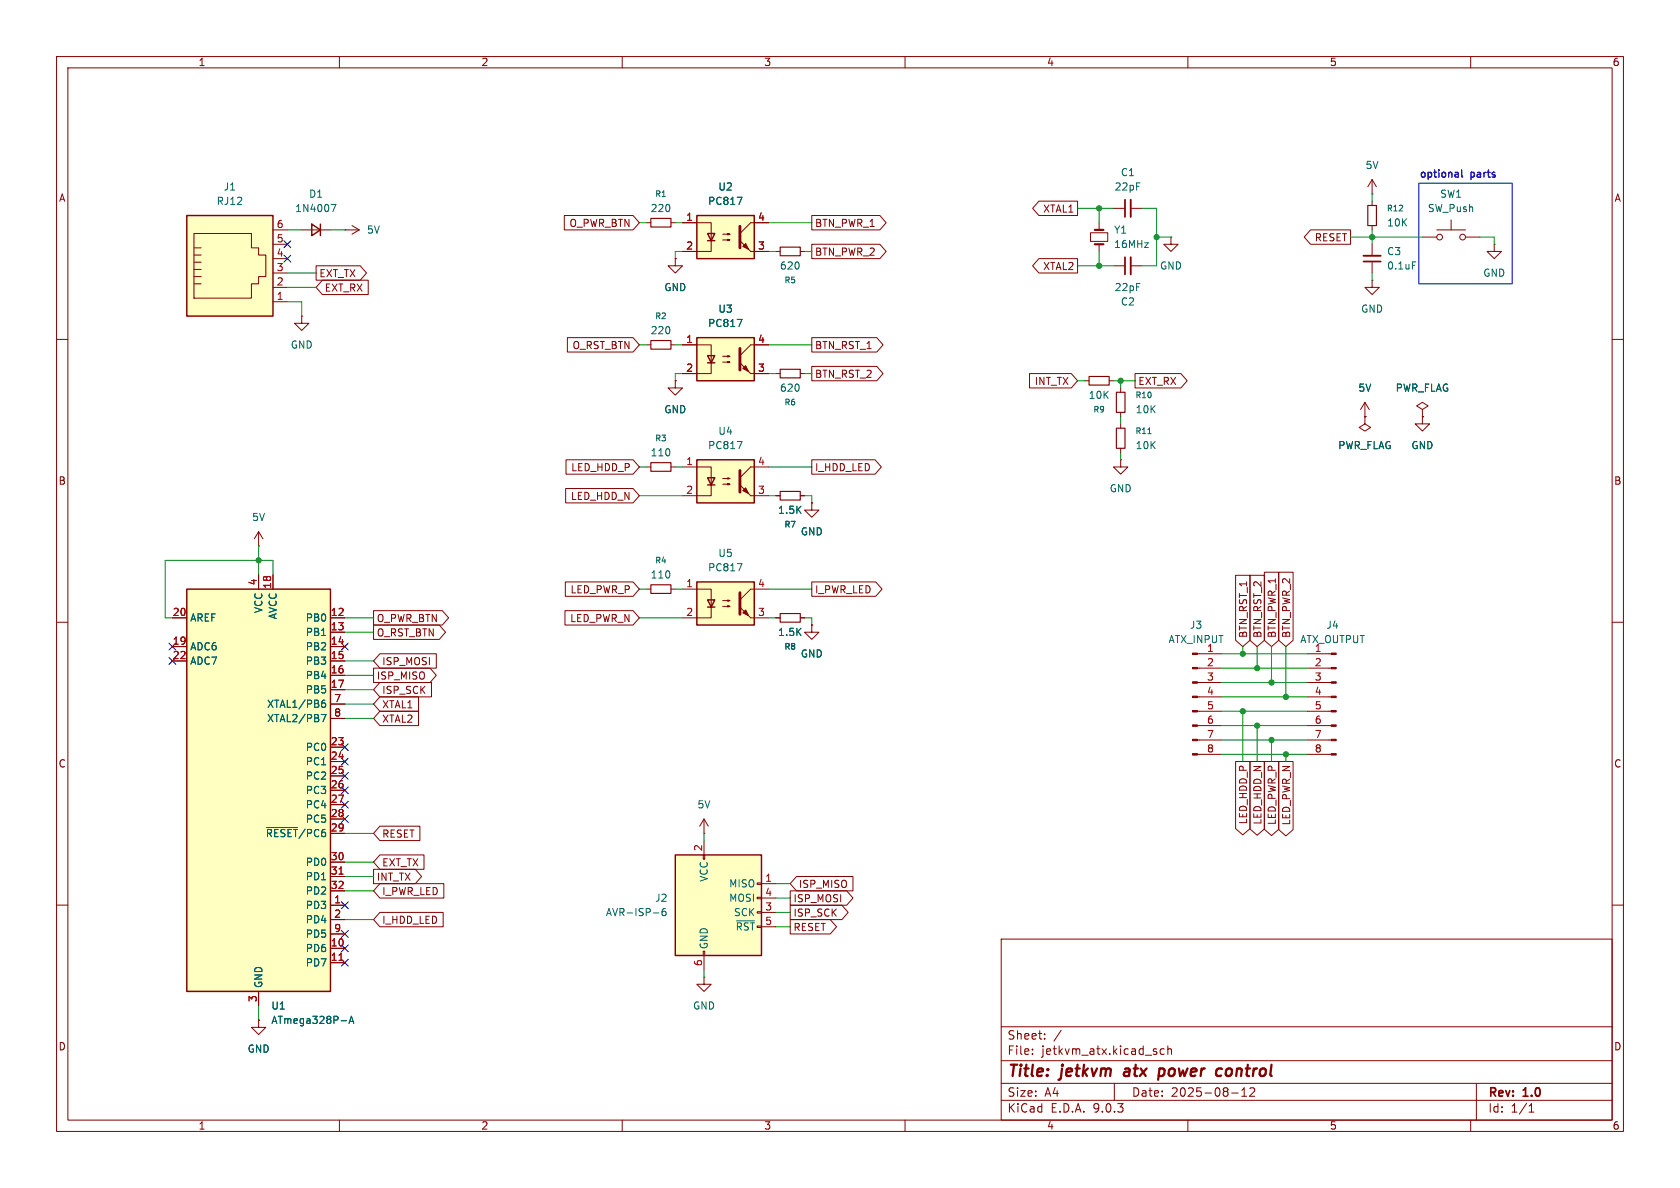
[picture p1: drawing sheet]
<svg xmlns="http://www.w3.org/2000/svg" width="297mm" height="210mm" viewBox="0 0 297 210" stroke-linecap="round" stroke-linejoin="round" font-family="sans-serif">
<g fill="none" stroke="#840000" stroke-width=".18">
<path d="M10 10h277v190h-277zM12 12h273v186h-273zM60 10v2M110 10v2M160 10v2M210 10v2M260 10v2M10 60h2M285 60h2M10 110h2M114.3 104.1h.8M118.6 104.1h.8"/>
<path d="M211.7 115.6h4.2M211.7 118.1h4.2M285 110h2M211.7 120.7h4.2M211.7 123.2h4.2M211.7 125.7h4.2M211.7 128.3h4.2M211.7 130.8h4.2M211.7 133.4h4.2M10 160h2M177 166h108v32h-108zM285 160h2"/>
<path d="M60 198v2M110 198v2M160 198v2M177 194.5h108M177 191.5h108M177 187.5h108M177 181.5h108M182.5 186.3v.1M182.5 185.5v.1M184.7 183.6v.1M184.7 182.8v.1M187.6 182.1l-1.3 2"/>
<path d="M197 191.5v3M205.8 185.5l-.4-.1-.3 .3v.4l.1 .2h.6M206.5 185.5l.2-.1 .3 .1 .1 .9M206.5 184.9v1.5M210 198v2M217.7 193.2h1.2M219.5 193.8h.9M219.5 192.7l.5-.4v1.5M221 192.4l.5-.1 .2 .1 .1 .3-.9 1.1h.9M260 198v2M261 191.5v6.5M270.3 196.6h.9"/>
<path d="M270.3 195.5l.4-.4v1.5"/>
</g>
<path d="M198.8 189.5l-.1 .4 .2 .3M204.8 190.1l.2 .1 .6-.1M205 189l.2-.1 .5 .1M205 188.9l-.3 2M215.8 188.9l.2 .1M216.8 189.3v.7" fill="none" stroke="#840000" stroke-width=".4"/>
<g fill="#840000" stroke="#840000" stroke-width=".18">
<path d="M210.8 115.4h.9v.3h-.9z"/>
<path d="M210.8 118h.9v.2h-.9z"/>
<path d="M210.8 120.5h.9v.3h-.9z"/>
<path d="M210.8 123.1h.9v.2h-.9z"/>
<path d="M210.8 125.6h.9v.3h-.9z"/>
<path d="M210.8 128.1h.9v.3h-.9z"/>
<path d="M210.8 130.7h.9v.2h-.9z"/>
<path d="M210.8 133.2h.9v.3h-.9z"/>
</g>
<path d="M115.1 103.4h3.5v1.5h-3.5z" fill="none" stroke="#840000" stroke-width=".2"/>
<path d="M33 38.1h15.3v17.8h-15.3z" fill="#ffffc2"/>
<g fill="none" stroke="#840000" stroke-width=".18">
<path d="M62.2 39.9l1.3 .7M34.3 45.1h1.3M34.3 46.4h1.3M34.3 47.6h1.3M34.3 48.9h1.3M34.3 50.2h1.3M34.3 41.3h10.1v2.5h1.3v1.3h1.3v3.8h-1.3v1.3h-1.3v2.5h-10.1zM34.3 43.8h1.3M48.3 40.6h2.5M48.3 43.2h2.5M48.3 45.7h2.5M48.3 48.3h2.5"/>
<path d="M48.3 50.8h2.5M48.3 53.3h2.5M53.3 55.9v1.3h1.3l-1.3 1.2-1.2-1.2h1.2M53.3 55.9h.1M53.3 40.6h5.1M61 40.6h.1M61 40.6h2.5M63.5 40.6l-1.3 .8M198.1 68.6v.7M198.1 72.9v.8M45.7 96.5h.1M45.7 94l-.7 1.3"/>
<path d="M45.7 94l.8 1.3M45.7 94v2.5"/>
</g>
<path d="M33 38.1h15.3v17.8h-15.3zM55.1 39.6l1.5 1-1.5 1.1zM56.6 39.6v2.1" fill="none" stroke="#840000" stroke-width=".25"/>
<path d="M197.4 69.3h1.5v3.6h-1.5z" fill="none" stroke="#840000" stroke-width=".2"/>
<path d="M58.5 36.1h.9l-.6 1.3" fill="none" stroke="#006464" stroke-width=".18"/>
<path d="M33 104.1h25.4v71.2h-25.4z" fill="#ffffc2"/>
<path d="M33 104.1h25.4v71.2h-25.4z" fill="none" stroke="#840000" stroke-width=".25"/>
<g fill="none" stroke="#840000" stroke-width=".18">
<path d="M114.3 39.4h.8M118.6 39.4h.8M194.3 39.4v1.2M196.8 36.8h2.1M199.9 36.8h2M119.4 45.7v1.3h1.2l-1.2 1.3-1.3-1.3h1.3M119.4 45.7h.1M192.8 41.1h3v1.6h-3zM194.3 43.2v1.3M196.8 47h2.1M199.9 47h2M207 41.9v1.3h1.3l-1.3 1.3-1.3-1.3h1.3"/>
<path d="M207 41.9h.1M264.2 43.2v1.3h1.2l-1.2 1.2-1.3-1.2h1.3M264.2 43.2h.1M114.3 61h.8M118.6 61h.8M119.4 67.3v1.3h1.2l-1.2 1.3-1.3-1.3h1.3M119.4 67.3h.1M137.2 66h.7M141.5 66h.7M137.2 87.6h.7M141.5 87.6h.7M143.5 88.9v1.3h1.3l-1.3 1.2-1.3-1.2h1.3"/>
<path d="M143.5 88.9h.1M30.5 109.2h2.5M30.5 114.3h2.5M30.5 116.8h2.5M45.7 101.6v2.5M48.3 101.6v2.5M58.4 109.2h2.6M58.4 114.3h2.6M58.4 116.8h2.6M58.4 111.8h2.6M58.4 119.4h2.6M231.1 115.6h4.3"/>
<path d="M231.1 118.1h4.3M58.4 121.9h2.6M58.4 124.5h2.6M58.4 127h2.6M58.4 132.1h2.6M58.4 134.6h2.6M58.4 137.2h2.6M58.4 139.7h2.6M231.1 120.7h4.3M231.1 123.2h4.3M231.1 125.7h4.3M231.1 128.3h4.3"/>
<path d="M231.1 130.8h4.3M231.1 133.4h4.3M58.4 142.2h2.6M58.4 144.8h2.6M58.4 147.3h2.6M58.4 152.4h2.6M58.4 154.9h2.6M58.4 157.5h2.6M45.7 175.3v2.5M58.4 160h2.6M58.4 162.6h2.6M58.4 165.1h2.6"/>
<path d="M58.4 167.6h2.6M58.4 170.2h2.6M45.7 180.3v1.3h1.3l-1.3 1.3-1.3-1.3h1.3M45.7 180.3h.1"/>
</g>
<path d="M56.8 126.3h.8l-.5 1.3M56.9 124.4l.4-.1 .3 .2-.2 .5h-.3l-.2-.1M57.4 123.8h-.3l-.2 .3M47.1 146.3h5.5M60.3 180.4h1M61.7 180.9l.4-1.3 .4 1.3M61.8 180.6h.6" fill="none" stroke="#006464" stroke-width=".18"/>
<path d="M59.9 154.5h.8M59.9 169.8h.8" fill="none" stroke="#a90000" stroke-width=".18"/>
<g fill="#840000" stroke="#840000" stroke-width=".18">
<path d="M235.4 115.4h.8v.3h-.8z"/>
<path d="M235.4 118h.8v.2h-.8z"/>
<path d="M235.4 120.5h.8v.3h-.8z"/>
<path d="M235.4 123.1h.8v.2h-.8z"/>
<path d="M235.4 125.6h.8v.3h-.8z"/>
<path d="M235.4 128.1h.8v.3h-.8z"/>
<path d="M235.4 130.7h.8v.2h-.8z"/>
<path d="M235.4 133.2h.8v.3h-.8z"/>
</g>
<path d="M115.1 38.6h3.5v1.5h-3.5zM115.1 60.2h3.5v1.5h-3.5zM137.9 65.3h3.6v1.5h-3.6zM137.9 86.9h3.6v1.5h-3.6z" fill="none" stroke="#840000" stroke-width=".2"/>
<path d="M193.5 43.2h1.6M193.5 40.6h1.6" fill="none" stroke="#840000" stroke-width=".38"/>
<path d="M198.9 35.3v3.1M198.9 45.5v3" fill="none" stroke="#840000" stroke-width=".3"/>
<path d="M199.9 35.3v3.1M199.9 45.5v3" fill="none" stroke="#840000" stroke-width=".33"/>
<path d="M123.2 81.3h10.1v7.6h-10.1z" fill="#ffffc2"/>
<path d="M123.2 81.3h10.1v7.6h-10.1zM125.1 84.5h1.3l-.7 1.2zM125.1 85.7h1.3" fill="none" stroke="#840000" stroke-width=".25"/>
<g fill="none" stroke="#840000" stroke-width=".18">
<path d="M137.2 44.5h.7M141.5 44.5h.7M191.8 67.3h.7M196.1 67.3h.7M241.3 73.7h.1M241.3 71.1l-.8 1.3M241.3 71.1l.8 1.3M241.3 71.1v2.6M114.3 82.6h.8M118.6 82.6h.8M120.6 82.6h5.1v5h-5.1M127.8 84.6h1.2l-.3 .1v-.2l.3 .1"/>
<path d="M127.8 85.6h1.2l-.3 .1v-.2l.3 .1M132.7 87.6h3.2M135.9 82.6h-3.2l-1.9 1.9"/>
</g>
<path d="M130.8 83.2v3.8" fill="none" stroke="#840000" stroke-width=".51"/>
<g fill="#840000" stroke="#840000" stroke-width=".18">
<path d="M131.3 86.7l.5-.5 .5 1z"/>
<path d="M130.8 85.7l1.9 1.9z"/>
</g>
<path d="M130.3 78h.9l-.6 1.3" fill="none" stroke="#006464" stroke-width=".18"/>
<path d="M137.9 43.7h3.6v1.5h-3.6zM192.5 66.5h3.6v1.6h-3.6zM115.1 81.8h3.5v1.5h-3.5z" fill="none" stroke="#840000" stroke-width=".2"/>
<path d="M123.2 59.7h10.1v7.6h-10.1z" fill="#ffffc2"/>
<path d="M123.2 59.7h10.1v7.6h-10.1zM125.1 62.9h1.3l-.7 1.2zM125.1 64.1h1.3" fill="none" stroke="#840000" stroke-width=".25"/>
<g fill="none" stroke="#840000" stroke-width=".18">
<path d="M242.6 49.5v1.3h1.2l-1.2 1.3-1.3-1.3h1.3M242.6 49.5h.1M120.6 61h5.1v5h-5.1M127.8 63h1.2l-.3 .1v-.2l.3 .1M127.8 64h1.2l-.3 .1v-.2l.3 .1M132.7 66h3.2M135.9 61h-3.2l-1.9 1.9M241.3 73.7v1.2l1 .7-1 .6-1-.6 1-.7M241.3 73.7h.1M251.5 73.7v1.2h1.2l-1.2 1.3-1.3-1.3h1.3M251.5 73.7h.1M251.5 72.4l1-.6-1-.7-1.1 .7 1.1 .6v1.3"/>
<path d="M143.5 110.5v1.3h1.3l-1.3 1.2-1.3-1.2h1.3M143.5 110.5h.1"/>
</g>
<path d="M130.8 61.6v3.8" fill="none" stroke="#840000" stroke-width=".51"/>
<g fill="#840000" stroke="#840000" stroke-width=".18">
<path d="M131.3 65.2l.5-.6 .5 1.1z"/>
<path d="M130.8 64.1l1.9 1.9z"/>
</g>
<path d="M130.3 56.5h.9l-.6 1.2" fill="none" stroke="#006464" stroke-width=".18"/>
<path d="M123.2 102.9h10.1v7.6h-10.1z" fill="#ffffc2"/>
<path d="M123.2 102.9h10.1v7.6h-10.1zM125.1 106h1.3l-.7 1.3zM125.1 107.3h1.3" fill="none" stroke="#840000" stroke-width=".25"/>
<g fill="none" stroke="#840000" stroke-width=".18">
<path d="M242.6 34.3h.1M242.6 31.8v2.5M242.6 35.6v.7M242.6 39.9v.7M242.6 31.8l-.8 1.2M242.6 31.8l.7 1.2M256.5 38.9v1.7M242.6 43.2v2M242.6 46.2v2.1M251.5 41.9h2.5M254 40.6h5.1M259.1 41.9h2.5"/>
<path d="M198.1 74.9v.8M198.1 79.2v.8M198.1 81.3v1.3h1.3l-1.3 1.2-1.3-1.2h1.3M198.1 81.3h.1M120.6 104.1h5.1v5.1h-5.1M127.8 106.2h1.2l-.3 .1v-.3l.3 .2M127.8 107.2h1.2l-.3 .1v-.2l.3 .1M132.7 109.2h3.2M135.9 104.1h-3.2l-1.9 1.9M137.2 109.2h.7M141.5 109.2h.7M124.5 147.3h.1"/>
<path d="M124.5 144.8l-.8 1.3M124.5 144.8l.7 1.3M124.5 144.8v2.5"/>
<circle cx="254.5" cy="41.9" r=".51"/>
<circle cx="258.6" cy="41.9" r=".51"/>
</g>
<path d="M130.8 104.8v3.8" fill="none" stroke="#840000" stroke-width=".51"/>
<g fill="#840000" stroke="#840000" stroke-width=".18">
<path d="M131.3 108.3l.5-.5 .5 1z"/>
<path d="M130.8 107.3l1.9 1.9z"/>
</g>
<path d="M249.7 46.3h.6M202.9 76.7h.6M130.3 99.6h.9l-.6 1.3" fill="none" stroke="#006464" stroke-width=".18"/>
<path d="M241.8 36.3h1.5v3.6h-1.5zM197.4 75.7h1.5v3.5h-1.5zM137.9 108.5h3.6v1.5h-3.6z" fill="none" stroke="#840000" stroke-width=".2"/>
<path d="M241 46.2h3.1" fill="none" stroke="#840000" stroke-width=".3"/>
<path d="M241 45.2h3.1" fill="none" stroke="#840000" stroke-width=".33"/>
<path d="M119.4 151.1h15.2v17.8h-15.2z" fill="#ffffc2"/>
<g fill="none" stroke="#840000" stroke-width=".18">
<path d="M124.3 151.1h.3v.8h-.3zM124.5 148.6v2.5M133.9 156.1h.7v.2h-.7zM133.9 158.6h.7v.3h-.7zM134.6 156.2h2.6M134.6 158.8h2.6M124.3 168.1h.3v.8h-.3zM124.5 172.7v1.3h1.2l-1.2 1.3-1.3-1.3h1.3M124.5 172.7h.1M124.5 168.9v2.6M133.9 161.2h.7v.2h-.7zM134.6 161.3h2.6"/>
<path d="M134.6 163.8h2.6"/>
</g>
<path d="M119.4 151.1h15.2v17.8h-15.2z" fill="none" stroke="#840000" stroke-width=".25"/>
<path d="M115.5 161.4h1M117.6 160.6l-.3 .1a.86 .86 0 0 0 0 1.2l.4-.2 .1-.4-.3-.2h-.2l-.3 .2M130.2 162.8h3.2" fill="none" stroke="#006464" stroke-width=".18"/>
<path d="M123.2 38.1h10.1v7.6h-10.1z" fill="#ffffc2"/>
<path d="M123.2 38.1h10.1v7.6h-10.1zM125.1 41.3h1.3l-.7 1.2zM125.1 42.5h1.3" fill="none" stroke="#840000" stroke-width=".25"/>
<g fill="none" stroke="#840000" stroke-width=".18">
<path d="M99.8 38.1h12.1l1.1 1.3-1.1 1.2h-12.1zM120.6 39.4h5.1v5.1h-5.1M135.9 39.4h-3.2l-1.9 1.9M143.5 38.1h12l1.2 1.3-1.2 1.2h-12zM183.7 35.6h6.8v2.5h-6.8l-1.1-1.3zM55.9 47h7.8l1.1 1.3-1.1 1.2h-7.8zM57 49.5h8.1v2.6h-8.1l-1.1-1.3zM100.3 59.7h11.6l1.1 1.3-1.1 1.2h-11.6zM119.4 45.7h.1M127.8 41.4h1.2l-.3 .1v-.2l.3 .1M127.8 42.4h1.2l-.3 .1v-.2l.3 .1M132.7 44.5h3.2"/>
<path d="M143.5 59.7h11.5l1.1 1.3-1.1 1.2h-11.5zM143.5 43.2h12l1.2 1.3-1.2 1.2h-12zM183.7 45.7h6.8v2.6h-6.8l-1.1-1.3zM231.7 40.6h7.1v2.6h-7.1l-1.1-1.3zM119.4 67.3h.1M120.6 61h2.6M120.6 66h2.6M133.3 61h2.6M133.3 66h2.6M143.5 64.8h11.5l1.1 1.2-1.1 1.3h-11.5zM182 66h7.4l1.1 1.3-1.1 1.3h-7.4zM200.7 66h8.1l1.1 1.3-1.1 1.3h-8.1z"/>
<path d="M241.3 73.7h.1M251.5 73.7h.1M100 86.4h11.9l1.1 1.2-1.1 1.3h-11.9zM100.1 81.3h11.8l1.1 1.3-1.1 1.2h-11.8zM137.2 87.6h.7M141.5 87.6h.7M143.5 81.3h11.2l1.1 1.3-1.1 1.2h-11.2zM143.5 88.9h.1M30.5 109.2h2.5M30.5 114.3h2.5M30.5 116.8h2.5M45.7 101.6v2.5"/>
<path d="M48.3 101.6v2.5M58.4 109.2h2.6M58.4 114.3h2.6M58.4 116.8h2.6M58.4 111.8h2.6M58.4 119.4h2.6M66 107.9h12.2l1.1 1.3-1.1 1.3h-12.2zM66 118.1h10l1.1 1.3-1.1 1.3h-10zM66 110.5h11.7l1.1 1.3-1.1 1.2h-11.7zM67.2 115.6h9.9v2.5h-9.9l-1.2-1.3zM99.9 107.9h12l1.1 1.3-1.1 1.3h-12zM99.9 102.9h12l1.1 1.2-1.1 1.3h-12z"/>
<path d="M137.2 109.2h.7M141.5 109.2h.7M143.5 102.9h11.3l1.1 1.2-1.1 1.3h-11.3zM143.5 110.5h.1M218.4 101.7h2.6v11.5l-1.3 1.1-1.3-1.1zM221 101.7h2.5v11.5l-1.3 1.1-1.2-1.1zM223.5 101.2h2.6v12l-1.3 1.1-1.3-1.1zM226.1 101.2h2.5v12l-1.3 1.1-1.2-1.1zM58.4 121.9h2.6M58.4 124.5h2.6M58.4 127h2.6M58.4 132.1h2.6"/>
<path d="M58.4 134.6h2.6M58.4 137.2h2.6M58.4 139.7h2.6M67.2 123.2h6.8v2.5h-6.8l-1.2-1.2zM67.2 120.6h9.1v2.6h-9.1l-1.2-1.3zM67.2 125.7h6.8v2.6h-6.8l-1.2-1.3zM218.4 134.6h2.6v11.9l-1.3 1.1-1.3-1.1zM221 134.6h2.5v11.9l-1.3 1.1-1.2-1.1zM223.5 134.6h2.6v12l-1.3 1.1-1.3-1.1zM226.1 134.6h2.5v12.1l-1.3 1.1-1.2-1.1zM58.4 142.2h2.6M58.4 144.8h2.6"/>
<path d="M58.4 147.3h2.6M58.4 152.4h2.6M58.4 154.9h2.6M58.4 157.5h2.6M66 153.7h7.4l1.1 1.2-1.1 1.3h-7.4zM67.2 146h7v2.6h-7l-1.2-1.3zM67.2 151.1h7.8v2.6h-7.8l-1.2-1.3zM67.2 156.2h11.3v2.6h-11.3l-1.2-1.3zM139.7 157.5h10l1.1 1.3-1.1 1.2h-10zM140.8 154.9h10v2.6h-10l-1.1-1.3zM45.7 175.3v2.5M58.4 160h2.6"/>
<path d="M58.4 162.6h2.6M58.4 165.1h2.6M58.4 167.6h2.6M58.4 170.2h2.6M67.2 161.3h11.1v2.5h-11.1l-1.2-1.2zM139.7 160h9.1l1.1 1.3-1.1 1.3h-9.1zM139.7 162.6h7.1l1.1 1.2-1.1 1.3h-7.1zM45.7 180.3h.1"/>
</g>
<path d="M130.8 40v3.8" fill="none" stroke="#840000" stroke-width=".51"/>
<g fill="#840000" stroke="#840000" stroke-width=".18">
<path d="M131.3 43.6l.5-.5 .5 1z"/>
<path d="M130.8 42.5l1.9 2z"/>
</g>
<path d="M130.3 34.9h.9l-.6 1.2M130.3 56.5h.9l-.6 1.2M56.8 126.3h.8l-.5 1.3M56.9 124.4l.4-.1 .3 .2-.2 .5h-.3l-.2-.1M57.4 123.8h-.3l-.2 .3M47.1 146.3h5.5M60.3 180.4h1M61.7 180.9l.4-1.3 .4 1.3M61.8 180.6h.6" fill="none" stroke="#006464" stroke-width=".18"/>
<path d="M250.8 32.4h16.5v17.8h-16.5z" fill="none" stroke="#0000c2" stroke-width=".18"/>
<g fill="none" stroke="#009600" stroke-width=".18">
<path d="M113 39.4h1.3M119.4 39.4h1.2M135.9 39.4h7.6M190.5 36.8h6.3M194.3 36.8v2.6M201.9 36.8h2.6v10.2h-2.6M242.6 34.3v1.3M50.8 53.3h2.5v2.6M50.8 40.6h2.5M50.8 50.8h5.1M50.8 48.3h5.1M58.4 40.6h2.6"/>
<path d="M120.6 44.5h-1.2v1.2M135.9 44.5h1.3M142.2 44.5h1.3M190.5 47h6.3M194.3 44.5v2.5M204.5 41.9h2.5M238.8 41.9h12.7M242.6 40.6v2.6M242.6 48.3v1.2M261.6 41.9h2.6v1.3M113 61h1.3M119.4 61h1.2"/>
<path d="M120.6 66h-1.2v1.3M135.9 61h7.6M135.9 66h1.3M142.2 66h1.3M190.5 67.3h1.3M196.8 67.3h3.9M198.1 67.3v1.3M198.1 73.7v1.2M45.7 96.5v5.1M113 87.6h7.6M113 82.6h1.3M119.4 82.6h1.2"/>
<path d="M135.9 87.6h1.3M135.9 82.6h7.6M142.2 87.6h1.3v1.3M198.1 80v1.3M48.3 101.6v-2.5h-19.1v10.1h1.3M61 109.2h5M61 111.8h5M61 119.4h5M61 116.8h5M113 109.2h7.6M113 104.1h1.3M119.4 104.1h1.2"/>
<path d="M135.9 109.2h1.3M135.9 104.1h7.6M142.2 109.2h1.3v1.3M215.9 118.1h15.2M215.9 115.6h15.2M219.7 114.3v1.3M222.2 114.3v3.8M224.8 114.3v6.4M227.3 114.3v8.9M61 124.5h5M61 127h5M61 121.9h5"/>
<path d="M215.9 133.4h15.2M215.9 130.8h15.2M215.9 120.7h15.2M215.9 123.2h15.2M215.9 125.7h15.2M215.9 128.3h15.2M219.7 125.7v8.9M222.2 128.3v6.3M224.8 130.8v3.8M227.3 133.4v1.2M61 154.9h5M61 152.4h5"/>
<path d="M61 147.3h5M61 157.5h5M124.5 147.3v1.3M137.2 156.2h2.5M137.2 158.8h2.5M45.7 177.8v2.5M61 162.6h5M124.5 171.5v1.2M137.2 161.3h2.5M137.2 163.8h2.5"/>
</g>
<g fill="none" stroke="#000084" stroke-width=".18">
<path d="M50.2 45.1l1.2 1.2M50.2 42.6l1.2 1.2M51.4 45.1l-1.2 1.2M51.4 42.6l-1.2 1.2M29.9 113.7l1.2 1.2M29.9 116.2l1.2 1.2M31.1 113.7l-1.2 1.2M31.1 116.2l-1.2 1.2M60.4 113.7l1.2 1.2M61.6 113.7l-1.2 1.2M60.4 139.1l1.2 1.2M60.4 134l1.2 1.2"/>
<path d="M60.4 131.5l1.2 1.2M60.4 136.6l1.2 1.2M61.6 139.1l-1.2 1.2M61.6 134l-1.2 1.2M61.6 131.5l-1.2 1.2M61.6 136.6l-1.2 1.2M60.4 141.6l1.2 1.2M60.4 144.2l1.2 1.2M60.4 159.4l1.2 1.2M61.6 141.6l-1.2 1.2M61.6 144.2l-1.2 1.2M61.6 159.4l-1.2 1.2"/>
<path d="M60.4 164.5l1.2 1.2M60.4 167l1.2 1.2M60.4 169.6l1.2 1.2M61.6 164.5l-1.2 1.2M61.6 167l-1.2 1.2M61.6 169.6l-1.2 1.2"/>
</g>
<path d="M258.4 30v1.1l.2 .2" fill="none" stroke="#00f" stroke-width=".25"/>
<path d="M59.9 154.5h.8M59.9 169.8h.8" fill="none" stroke="#a90000" stroke-width=".18"/>
<g fill="#009600" stroke="#009600" stroke-width=".18">
<circle cx="198.1" cy="67.3" r=".46"/>
<circle cx="194.3" cy="36.8" r=".46"/>
<circle cx="204.5" cy="41.9" r=".46"/>
<circle cx="194.3" cy="47" r=".46"/>
<circle cx="219.7" cy="125.7" r=".46"/>
<circle cx="222.2" cy="118.1" r=".46"/>
<circle cx="219.7" cy="115.6" r=".46"/>
<circle cx="227.3" cy="123.2" r=".46"/>
<circle cx="224.8" cy="130.8" r=".46"/>
<circle cx="227.3" cy="133.4" r=".46"/>
<circle cx="222.2" cy="128.3" r=".46"/>
<circle cx="224.8" cy="120.7" r=".46"/>
<circle cx="45.7" cy="99.1" r=".46"/>
<circle cx="242.6" cy="41.9" r=".46"/>
</g>
<g font-size="2.8" fill="#840000">
<text x="178" y="190.9">Title:</text>
<text x="187.7" y="190.9">jetkvm</text>
<text x="199.6" y="190.9">atx</text>
<text x="206.5" y="190.9">power</text>
<text x="217.5" y="190.9">control</text>
</g>
<g font-size="2.1" fill="#840000">
<text x="178" y="184">Sheet:</text>
<text x="178" y="186.7">File:</text>
<text x="184.1" y="186.7">jetkvm_atx.kicad_sch</text>
<text x="178" y="196.9">KiCad</text>
<text x="178" y="194.1">Size:</text>
<text x="184.7" y="194.1">A4</text>
<text x="185.7" y="196.9">E.D.A.</text>
<text x="193.3" y="196.9">9.0.3</text>
<text x="200" y="194.1">Date:</text>
<text x="207" y="194.1">2025-08-12</text>
<text x="263" y="194.3">Rev:</text>
<text x="263" y="196.9">Id:</text>
<text x="267.1" y="196.9">1/1</text>
<text x="269.4" y="194.3">1.0</text>
</g>
<g font-size="1.8" fill="#840000">
<text x="35" y="11.9">1</text>
<text x="85" y="11.9">2</text>
<text x="135" y="11.9">3</text>
<text x="185" y="11.9">4</text>
<text x="235" y="11.9">5</text>
<text x="285" y="11.9">6</text>
<text x="10.3" y="35.9">A</text>
<text x="285.3" y="35.9">A</text>
<text x="100.6" y="40.3">O_PWR_BTN</text>
<text x="144" y="40.3">BTN_PWR_1</text>
<text x="184.3" y="37.8">XTAL1</text>
<text x="144" y="45.4">BTN_PWR_2</text>
<text x="184.3" y="47.9">XTAL2</text>
<text x="232.3" y="42.9">RESET</text>
<text x="56.4" y="49.2">EXT_TX</text>
<text x="57.3" y="51.8">EXT_RX</text>
<text x="101.1" y="61.9">O_RST_BTN</text>
<text x="144" y="61.9">BTN_RST_1</text>
<text x="144" y="67">BTN_RST_2</text>
<text x="182.8" y="68.3">INT_TX</text>
<text x="201.1" y="68.3">EXT_RX</text>
<text x="100.9" y="83.5">LED_HDD_P</text>
<text x="144" y="83.5">I_HDD_LED</text>
<text x="10.3" y="85.9">B</text>
<text x="100.8" y="88.6">LED_HDD_N</text>
<text x="285.3" y="85.9">B</text>
<text x="100.8" y="105.1">LED_PWR_P</text>
<text x="144" y="105.1">I_PWR_LED</text>
<text x="66.5" y="110.2">O_PWR_BTN</text>
<text x="66.5" y="112.7">O_RST_BTN</text>
<text x="100.7" y="110.2">LED_PWR_N</text>
<text x="220.7" y="112.9" transform="rotate(-90 220.7 112.9)">BTN_RST_1</text>
<text x="223.2" y="112.9" transform="rotate(-90 223.2 112.9)">BTN_RST_2</text>
<text x="225.7" y="112.9" transform="rotate(-90 225.7 112.9)">BTN_PWR_1</text>
<text x="228.3" y="112.9" transform="rotate(-90 228.3 112.9)">BTN_PWR_2</text>
<text x="67.5" y="117.8">ISP_MOSI</text>
<text x="66.5" y="120.3">ISP_MISO</text>
<text x="67.5" y="125.4">XTAL1</text>
<text x="67.5" y="122.9">ISP_SCK</text>
<text x="67.5" y="128">XTAL2</text>
<text x="10.3" y="135.9">C</text>
<text x="285.3" y="135.9">C</text>
<text x="67.5" y="148.3">RESET</text>
<text x="220.7" y="145.8" transform="rotate(-90 220.7 145.8)">LED_HDD_P</text>
<text x="223.2" y="145.9" transform="rotate(-90 223.2 145.9)">LED_HDD_N</text>
<text x="225.7" y="145.9" transform="rotate(-90 225.7 145.9)">LED_PWR_P</text>
<text x="228.3" y="146" transform="rotate(-90 228.3 146)">LED_PWR_N</text>
<text x="66.5" y="155.9">INT_TX</text>
<text x="67.5" y="153.4">EXT_TX</text>
<text x="67.5" y="158.4">I_PWR_LED</text>
<text x="140.2" y="159.7">ISP_MOSI</text>
<text x="141.1" y="157.2">ISP_MISO</text>
<text x="67.5" y="163.5">I_HDD_LED</text>
<text x="140.2" y="162.2">ISP_SCK</text>
<text x="140.2" y="164.8">RESET</text>
<text x="10.3" y="185.9">D</text>
<text x="285.3" y="185.9">D</text>
<text x="35" y="199.9">1</text>
<text x="85" y="199.9">2</text>
<text x="135" y="199.9">3</text>
<text x="185" y="199.9">4</text>
<text x="235" y="199.9">5</text>
<text x="285" y="199.9">6</text>
</g>
<g font-size="1.8" fill="#006464">
<text x="39.4" y="33.9">J1</text>
<text x="54.5" y="35.2">D1</text>
<text x="126.9" y="33.9">U2</text>
<text x="197" y="33.9">22pF</text>
<text x="198.1" y="31.3">C1</text>
<text x="241.3" y="30.1">5V</text>
<text x="254.5" y="35.2">SW1</text>
<text x="38.2" y="36.4">RJ12</text>
<text x="52.1" y="37.7">1N4007</text>
<text x="64.8" y="41.5">5V</text>
<text x="114.9" y="37.7">220</text>
<text x="125.1" y="36.4">PC817</text>
<text x="196.9" y="41.5">Y1</text>
<text x="245.1" y="40.2">10K</text>
<text x="252.3" y="37.7">SW_Push</text>
<text x="137.8" y="47.9">620</text>
<text x="196.9" y="44">16MHz</text>
<text x="205" y="47.9">GND</text>
<text x="245.1" y="45.3">C3</text>
<text x="245.1" y="47.8">0.1uF</text>
<text x="117.3" y="51.7">GND</text>
<text x="197" y="51.7">22pF</text>
<text x="262.1" y="49.1">GND</text>
<text x="114.9" y="59.3">220</text>
<text x="125.1" y="58">PC817</text>
<text x="126.9" y="55.5">U3</text>
<text x="198.1" y="54.2">C2</text>
<text x="240.5" y="55.5">GND</text>
<text x="51.3" y="61.8">GND</text>
<text x="137.8" y="69.4">620</text>
<text x="192.4" y="70.7">10K</text>
<text x="240" y="69.4">5V</text>
<text x="246.6" y="69.4">PWR_FLAG</text>
<text x="117.3" y="73.3">GND</text>
<text x="126.9" y="77.1">U4</text>
<text x="200.7" y="73.3">10K</text>
<text x="114.9" y="80.9">110</text>
<text x="125.1" y="79.6">PC817</text>
<text x="200.7" y="79.6">10K</text>
<text x="236.5" y="79.6">PWR_FLAG</text>
<text x="249.4" y="79.6">GND</text>
<text x="196.1" y="87.2">GND</text>
<text x="44.5" y="92.3">5V</text>
<text x="137.5" y="91">1.5K</text>
<text x="141.5" y="94.8">GND</text>
<text x="125.1" y="101.2">PC817</text>
<text x="126.9" y="98.7">U5</text>
<text x="114.9" y="102.5">110</text>
<text x="33.5" y="110.1">AREF</text>
<text x="46.6" y="108.5" transform="rotate(-90 46.6 108.5)">VCC</text>
<text x="49.1" y="109.6" transform="rotate(-90 49.1 109.6)">AVCC</text>
<text x="54" y="110.1">PB0</text>
<text x="54" y="112.6">PB1</text>
<text x="137.5" y="112.6">1.5K</text>
<text x="206.5" y="113.9">ATX_INPUT</text>
<text x="210.3" y="111.4">J3</text>
<text x="229.8" y="113.9">ATX_OUTPUT</text>
<text x="234.4" y="111.4">J4</text>
<text x="33.5" y="115.2">ADC6</text>
<text x="33.5" y="117.7">ADC7</text>
<text x="54" y="115.2">PB2</text>
<text x="54" y="117.7">PB3</text>
<text x="141.5" y="116.4">GND</text>
<text x="213.3" y="115.3">1</text>
<text x="47.1" y="125.3">XTAL1/PB6</text>
<text x="54" y="120.2">PB4</text>
<text x="54" y="122.8">PB5</text>
<text x="47.1" y="127.9">XTAL2/PB7</text>
<text x="54" y="132.9">PC0</text>
<text x="54" y="135.5">PC1</text>
<text x="54" y="138">PC2</text>
<text x="54" y="140.6">PC3</text>
<text x="54" y="143.1">PC4</text>
<text x="123.2" y="143.1">5V</text>
<text x="46.9" y="148.2">~{RESET}/PC6</text>
<text x="54" y="145.6">PC5</text>
<text x="54" y="153.3">PD0</text>
<text x="54" y="155.8">PD1</text>
<text x="125.3" y="156" transform="rotate(-90 125.3 156)">VCC</text>
<text x="54" y="158.3">PD2</text>
<text x="54" y="160.9">PD3</text>
<text x="115.7" y="159.6">J2</text>
<text x="128.8" y="157.1">MISO</text>
<text x="128.8" y="159.6">MOSI</text>
<text x="54" y="163.4">PD4</text>
<text x="54" y="166">PD5</text>
<text x="107" y="162.2">AVR-ISP-6</text>
<text x="125.3" y="167.9" transform="rotate(-90 125.3 167.9)">GND</text>
<text x="129.7" y="162.2">SCK</text>
<text x="130" y="164.7">~{RST}</text>
<text x="54" y="168.5">PD6</text>
<text x="54" y="171">PD7</text>
<text x="46.6" y="174.8" transform="rotate(-90 46.6 174.8)">GND</text>
<text x="47.9" y="178.7">U1</text>
<text x="122.4" y="178.7">GND</text>
<text x="47.9" y="181.2">ATmega328P-A</text>
<text x="43.7" y="186.3">GND</text>
</g>
<g font-size="1.8" fill="#00f">
<text x="250.8" y="31.8">optional</text>
<text x="260" y="31.8">parts</text>
</g>
<g font-size="1.8" fill="#a90000">
<text x="48.8" y="40.4">6</text>
<text x="121.2" y="39.1">1</text>
<text x="133.9" y="39.1">4</text>
<text x="48.8" y="42.9">5</text>
<text x="48.8" y="45.5">4</text>
<text x="121.2" y="44.2">2</text>
<text x="133.9" y="44.2">3</text>
<text x="48.8" y="48">3</text>
<text x="48.8" y="50.5">2</text>
<text x="48.8" y="53.1">1</text>
<text x="121.2" y="60.7">1</text>
<text x="121.2" y="65.8">2</text>
<text x="133.9" y="60.7">4</text>
<text x="133.9" y="65.8">3</text>
<text x="121.2" y="82.3">1</text>
<text x="133.9" y="82.3">4</text>
<text x="121.2" y="87.4">2</text>
<text x="133.9" y="87.4">3</text>
<text x="45.5" y="103.6" transform="rotate(-90 45.5 103.6)">4</text>
<text x="48" y="104.2" transform="rotate(-90 48 104.2)">18</text>
<text x="121.2" y="103.9">1</text>
<text x="133.9" y="103.9">4</text>
<text x="30.4" y="109">20</text>
<text x="58.4" y="109">12</text>
<text x="58.4" y="111.5">13</text>
<text x="121.2" y="109">2</text>
<text x="133.9" y="109">3</text>
<text x="30.4" y="114">19</text>
<text x="30.4" y="116.6">22</text>
<text x="58.4" y="114">14</text>
<text x="58.4" y="116.6">15</text>
<text x="58.4" y="119.1">16</text>
<text x="213.3" y="117.9">2</text>
<text x="232.3" y="115.3">1</text>
<text x="232.3" y="117.9">2</text>
<text x="58.4" y="121.7">17</text>
<text x="59" y="124.2">7</text>
<text x="213.3" y="120.4">3</text>
<text x="213.3" y="122.9">4</text>
<text x="213.3" y="125.5">5</text>
<text x="232.3" y="120.4">3</text>
<text x="232.3" y="122.9">4</text>
<text x="232.3" y="125.5">5</text>
<text x="58.4" y="131.8">23</text>
<text x="59" y="126.7">8</text>
<text x="213.3" y="128">6</text>
<text x="213.3" y="130.6">7</text>
<text x="232.3" y="128">6</text>
<text x="232.3" y="130.6">7</text>
<text x="58.4" y="134.4">24</text>
<text x="58.4" y="136.9">25</text>
<text x="213.3" y="133.1">8</text>
<text x="232.3" y="133.1">8</text>
<text x="58.4" y="139.4">26</text>
<text x="58.4" y="142">27</text>
<text x="58.4" y="144.5">28</text>
<text x="58.4" y="147.1">29</text>
<text x="58.4" y="152.1">30</text>
<text x="58.4" y="154.7">31</text>
<text x="124.2" y="150.6" transform="rotate(-90 124.2 150.6)">2</text>
<text x="135.2" y="156">1</text>
<text x="58.4" y="157.2">32</text>
<text x="59" y="159.8">1</text>
<text x="135.2" y="158.5">4</text>
<text x="135.2" y="161">3</text>
<text x="58.4" y="167.4">10</text>
<text x="59" y="162.3">2</text>
<text x="59" y="164.8">9</text>
<text x="135.2" y="163.6">5</text>
<text x="58.4" y="169.9">11</text>
<text x="124.2" y="170.9" transform="rotate(-90 124.2 170.9)">6</text>
<text x="45.5" y="177.2" transform="rotate(-90 45.5 177.2)">3</text>
</g>
<g font-size="1.4" fill="#006464">
<text x="115.7" y="35">R1</text>
<text x="245.1" y="37.6">R12</text>
<text x="138.6" y="50.3">R5</text>
<text x="115.7" y="56.6">R2</text>
<text x="138.6" y="71.9">R6</text>
<text x="200.6" y="70.6">R10</text>
<text x="193.2" y="73.1">R9</text>
<text x="200.6" y="76.9">R11</text>
<text x="115.7" y="78.2">R3</text>
<text x="138.6" y="93.4">R7</text>
<text x="115.7" y="99.8">R4</text>
<text x="138.6" y="115">R8</text>
</g>
</svg>
